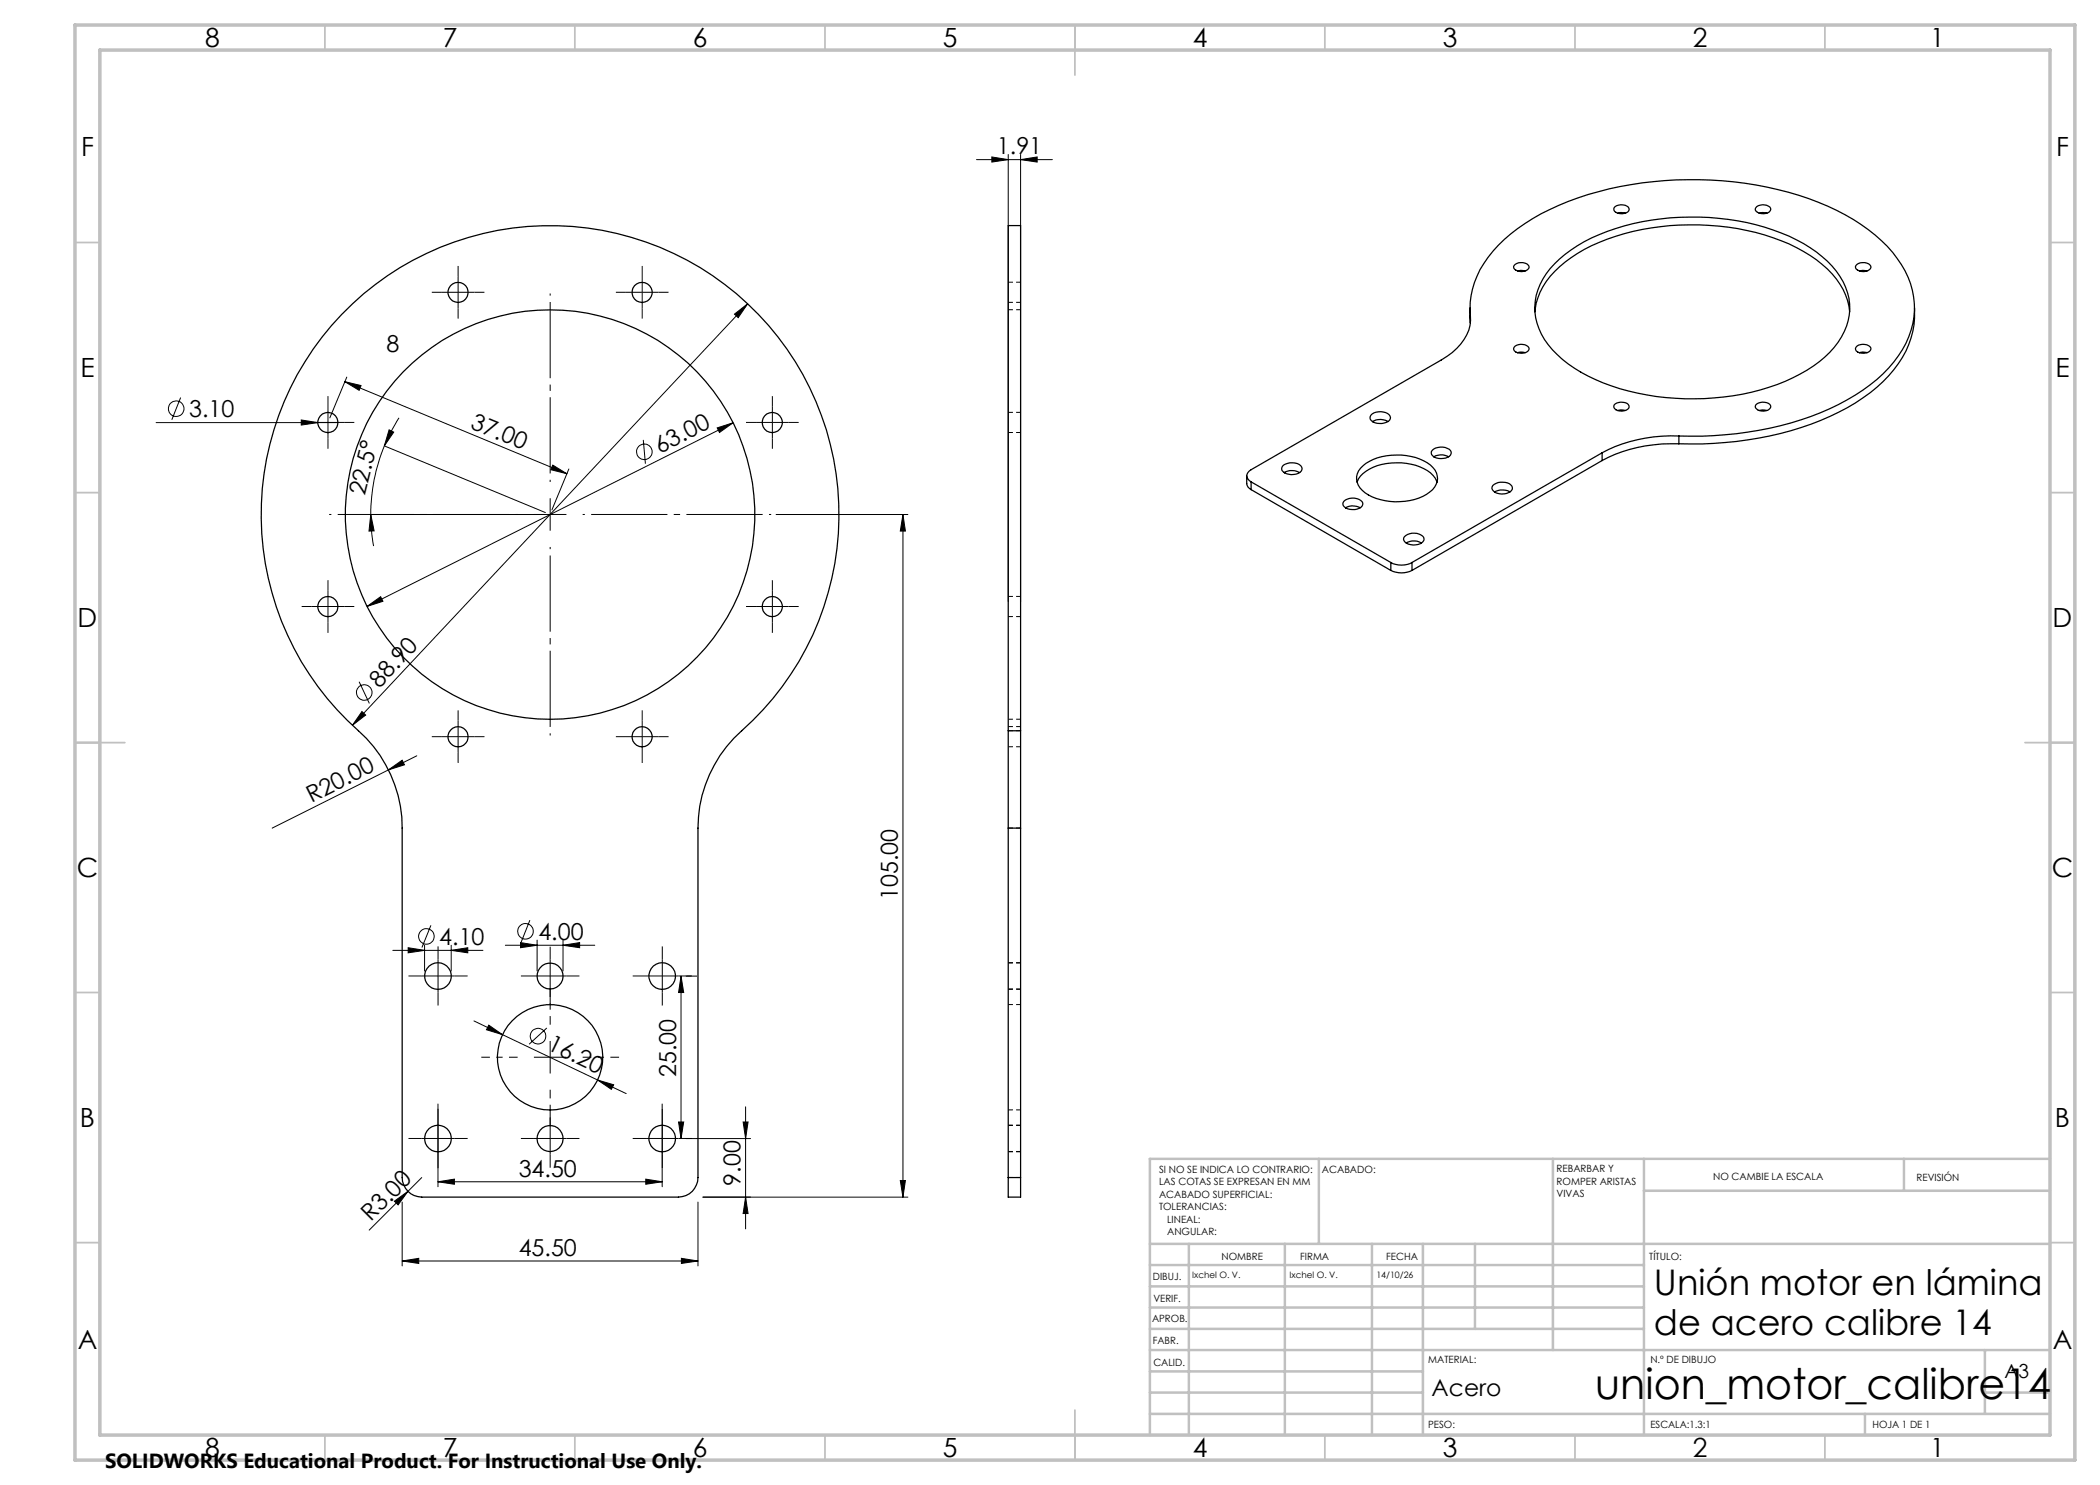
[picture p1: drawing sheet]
<svg xmlns="http://www.w3.org/2000/svg" width="420mm" height="297mm" viewBox="0 0 420 297" stroke-linecap="round" stroke-linejoin="round" font-family="sans-serif">
<g fill="none" stroke="#000" stroke-width=".25">
<path d="M302.8 53.1a2.05 2.05 0 0 1 3 .1 1.18 1.18 0 0 1-1.4 1.1h-.4a1.23 1.23 0 0 1-1.3-1zM303.5 54.2l.7-.1 .8 .1M310.9 52.7a30.2 30.2 0 0 1 13.9-7.5 51.1 51.1 0 0 1 33 2 22.6 22.6 0 0 1 10.8 9.1 11.4 11.4 0 0 1-1.7 13.2 29.1 29.1 0 0 1-14.9 8.5 51.4 51.4 0 0 1-32.9-2.1 21.8 21.8 0 0 1-10.8-9.1 11.7 11.7 0 0 1 2.6-14.1zM323 41.3a2.1 2.1 0 0 1 2.8 .4 .84 .84 0 0 1-1 1l-.4 .1a1.36 1.36 0 0 1-1.6-1zM323.5 42.6l.7-.1 .8 .1M351.4 41.3a2.1 2.1 0 0 1 2.7 .4 1.14 1.14 0 0 1-1.4 1.1 1.42 1.42 0 0 1-1.7-1zM351.8 42.6l.7-.1 .9 .1M371.2 53.1a2.05 2.05 0 0 1 3 .1 1.18 1.18 0 0 1-1.5 1.1h-.4a1.23 1.23 0 0 1-1.2-1zM371.9 54.2l.6-.1 .9 .1M68.3 62.9a57.8 57.8 0 0 1 83.4 0 57.8 57.8 0 0 1-3.4 83.3 26 26 0 0 0-8.7 19.4v69.9a3.9 3.9 0 0 1-3.9 3.9h-51.4a4 4 0 0 1-3.9-3.9v-69.9a26 26 0 0 0-8.7-19.4 57.8 57.8 0 0 1-3.4-83.3zM294 61.6l.1 3M294.1 63.1a8.6 8.6 0 0 1-3.7 7.4l-2.1 1.5-38.1 21.9a1.28 1.28 0 0 0-.9 1.3 1.28 1.28 0 0 0 .9 1.2"/>
<path d="M294.1 63.1a17.5 17.5 0 0 1 5.6-14.1 43 43 0 0 1 20-10.7 72.9 72.9 0 0 1 44 2.2 37.2 37.2 0 0 1 14.8 10 16.2 16.2 0 0 1 3.2 16.9 25.3 25.3 0 0 1-10.6 11.6 60.6 60.6 0 0 1-28.4 8.1l-6.9 .1M294.1 63.1v1.4M303 69.2a2.12 2.12 0 0 1 2.8 .4 1.14 1.14 0 0 1-1.4 1.1 1.34 1.34 0 0 1-1.7-1zM303.5 70.6l.7-.2 .8 .2M307 62.4a14.1 14.1 0 0 1 6-10 38.5 38.5 0 0 1 19.2-7.1 49.1 49.1 0 0 1 27.1 4.2 19.6 19.6 0 0 1 9.8 9.5 10.2 10.2 0 0 1 .8 3.4M371.4 69.2a2.12 2.12 0 0 1 2.8 .4 1.14 1.14 0 0 1-1.5 1.1 1.34 1.34 0 0 1-1.6-1zM371.9 70.6l.6-.2 .9 .2M382.9 61.6a18.4 18.4 0 0 1-6.3 14.7 45.9 45.9 0 0 1-20.5 10.4 73.6 73.6 0 0 1-20.3 2.1M249.3 95.2v1.5a1.49 1.49 0 0 0 .9 1.2M250.2 96.4l28 16.1M250.2 96.4v1.5M250.2 97.9l28 16.2"/>
<path d="M256.5 93.2a2.82 2.82 0 0 1 3.8 .2 1.11 1.11 0 0 1-1.1 1.4 2.3 2.3 0 0 1-2.9-1zM256.8 94.5a3.3 3.3 0 0 1 3.1 0M271.4 96.4a5.7 5.7 0 0 1 4-3.3 12.3 12.3 0 0 1 10.7 1.5 3.8 3.8 0 0 1 1.3 1.8M272.1 93.7a10.1 10.1 0 0 1 8.2-2.7 9.6 9.6 0 0 1 6.3 2.5 3.1 3.1 0 0 1-.7 4.9 12.2 12.2 0 0 1-12.9 .2 3.2 3.2 0 0 1-.9-4.9zM274.4 82.8a2.81 2.81 0 0 1 3.6 .4 1.07 1.07 0 0 1-1.1 1.4 2.25 2.25 0 0 1-2.9-1l.2-.6zM274.5 84.3a3 3 0 0 1 3.1 0M286.5 90.1a2.83 2.83 0 0 1 3.6 0 1.04 1.04 0 0 1-1 1.5l-.4 .1a2.04 2.04 0 0 1-2.5-1.1zM286.8 91.4l.8-.4a2.84 2.84 0 0 1 2.1 .4M298.6 97.1a2.86 2.86 0 0 1 3.8 .2 1.16 1.16 0 0 1-1.1 1.4 2.3 2.3 0 0 1-2.9-1zM298.9 98.4a3.2 3.2 0 0 1 3.1 0M320.4 90.6l-38 21.9M320.4 90.6v1.5"/>
<path d="M320.4 92.1l-38 22M322.8 81a2.05 2.05 0 0 1 3 .1 1.12 1.12 0 0 1-1.4 1.1 1.34 1.34 0 0 1-1.6-1zM323.5 82.1l.7-.1 .8 .1M335.8 87.2a30 30 0 0 0-15.4 3.4M335.8 88.8a30 30 0 0 0-15.4 3.3M335.8 87.2v1.6M351.4 80.8a2.1 2.1 0 0 1 2.7 .3 1.18 1.18 0 0 1-1.4 1.1 1.4 1.4 0 0 1-1.7-1zM351.8 82.1l.7-.1 .9 .1M268.8 100.3a2.58 2.58 0 0 1 3.8 .3 1.39 1.39 0 0 1-1.6 1.3h-.5a1.77 1.77 0 0 1-1.9-1.1zM269.1 101.6a2.97 2.97 0 0 1 3 0M278.2 112.5a4.5 4.5 0 0 0 4.2 0M278.2 114.1a4.8 4.8 0 0 0 4.2 0"/>
<path d="M278.2 112.5v1.6M280.9 107.3a2.81 2.81 0 0 1 3.8 .2 1.16 1.16 0 0 1-1.1 1.4 2.3 2.3 0 0 1-2.9-1zM281.2 108.6a3.2 3.2 0 0 1 3.1 0M282.4 112.5v1.6M201.6 146.2v-101.1h2.5v101.1M201.6 146.2v19.4M201.6 146.2h2.5M204.1 146.2v19.4M201.6 165.6h2.5M201.6 165.6v69.9M204.1 165.6v69.9M201.6 235.5v3.9h2.5v-3.9"/>
<path d="M201.6 235.5h2.5"/>
<circle cx="91.6" cy="58.5" r="2.02"/>
<circle cx="128.4" cy="58.5" r="2.02"/>
<circle cx="65.6" cy="84.5" r="2.02"/>
<circle cx="154.4" cy="84.5" r="2.02"/>
<circle cx="110" cy="102.9" r="41"/>
<circle cx="65.6" cy="121.3" r="2.01"/>
<circle cx="154.5" cy="121.3" r="2.01"/>
<circle cx="91.6" cy="147.4" r="2.01"/>
<circle cx="128.4" cy="147.4" r="2.01"/>
<circle cx="87.6" cy="195.2" r="2.66"/>
<circle cx="110" cy="195.2" r="2.59"/>
<circle cx="132.4" cy="195.2" r="2.66"/>
<circle cx="110" cy="211.5" r="10.5"/>
<circle cx="87.6" cy="227.7" r="2.66"/>
<circle cx="110" cy="227.7" r="2.6"/>
<circle cx="132.4" cy="227.7" r="2.66"/>
</g>
<g fill="none" stroke="#000" stroke-width=".2" stroke-dasharray="1.3 .6" stroke-dashoffset=".3" stroke-linecap="butt">
<path d="M204.1 56.4h-2.4M201.7 60.5h2.4M204.1 61.9h-2.4M201.7 86.5h2.4M204.1 82.5h-2.4M204.1 119.3h-2.4M201.7 123.3h2.4M201.7 143.8h2.4M201.7 149.3h2.4M204.1 146.1h-2.4M204.1 145.3h-2.4M201.7 165.6h2.4"/>
<path d="M201.7 197.9h2.4M201.7 197.8h2.4M204.1 192.5h-2.4M204.1 192.6h-2.4M204.1 200.9h-2.4M201.7 230.4h2.4M201.7 222h2.4M201.7 230.3h2.4M204.1 235.5h-2.4M204.1 225h-2.4M204.1 225.1h-2.4"/>
</g>
<g fill="none" stroke="#000" stroke-width=".2">
<path d="M195.3 31.9h15.2M198.4 31.4l3.2 .5-3.2 .5zM201.6 30.9v89.4M204.1 31.9l3.3-.5v1zM204.1 30.9v89.4M36.1 79.5l-1.7 4.5M69 76.3l3.2 .8-.4 1zM69 76.3l44.4 18.5M69.4 75.4l-3.4 8.2M146.9 62.8l2.6-2.1-1.9 2.8zM149.5 60.7l-79 84.4M31.2 84.5h36.4"/>
<path d="M60.3 84l3.3 .5-3.3 .5zM76.9 89.2a35.4 35.4 0 0 0-2.7 13.7M76.9 89.2l32.2 13.3M77.8 86l.9 .4-1.8 2.8zM79.8 83.6l-1.6 2.7-1.3 2.9M110.6 93l2.8 1.8-3.2-.9zM113.8 93.8l-3.4 8.2M128.7 88l.4 4.7M143.4 85.6l3.2-1-2.7 1.9zM146.6 84.6l-73.2 36.7M74.2 102.9l.6 3.3h-1zM74.2 102.9v2.4l.5 3.9"/>
<path d="M74.2 102.9h34.8M155.2 102.9h26.4M180.6 102.9l.5 3.3h-1zM180.6 102.9v136.5M71.8 136.3l2.1 4.4M73.4 121.3l2.7-2 .5 1zM72.4 142.3l.7 .7-2.6 2.1zM77.7 154l2.7-2 .5 1zM77.7 154l-23.3 11.6M83.4 151.2l-5.7 2.8M78.6 190.1h18M81.6 189.5l3.3 .6-3.3 .5z"/>
<path d="M84.9 189.1v5.1M86.2 185.1l-1.8 4.4M90.2 190.1l3.4-.6v1.1zM90.2 189.1v5.1M101.1 189.1h17.9M104.1 188.5l3.3 .6-3.3 .4zM106 184l-1.8 4.5M107.4 188v6.2M112.6 189.1l3.3-.6v1zM112.6 188v6.2M136.2 195.2l.5 3.3h-1zM136.2 195.2v32.5"/>
<path d="M137.2 195.2h2.1M94.8 204.2l5.7 2.7M97.8 205l2.7 1.9-3.2-1zM100.5 206.9l24.7 11.8M109.4 205.6l-3.6 3.2M119.5 216l3.2 1-.4 .9zM84.3 235.5l-10.5 10.5M87.6 236.4l3.3-.6v1.1zM87.6 220.8v16.5M87.6 236.4h44.8M129.2 235.8l3.2 .6-3.2 .5zM132.4 220.8v16.5"/>
<path d="M135.7 224.4h1l-.5 3.3zM137.2 227.7h12.9M140.6 239.4h41M148.6 224.4h1l-.5 3.3zM149.1 239.4l.5 3.3h-1zM149.1 221.4v24.4M180.1 236.1h1l-.5 3.3zM78.9 240.2l2.7-1.9-2 2.7zM80.4 252.2l3.3-.5v1zM80.4 240.4v12.8M80.4 252.2h59.2M136.3 251.7l3.3 .5-3.3 .5z"/>
<path d="M139.6 240.4v12.8"/>
<circle cx="35.2" cy="81.7" r="1.56"/>
<circle cx="128.9" cy="90.4" r="1.55"/>
<circle cx="72.8" cy="138.5" r="1.56"/>
<circle cx="85.3" cy="187.3" r="1.55"/>
<circle cx="105.1" cy="186.3" r="1.55"/>
<circle cx="107.6" cy="207.2" r="1.56"/>
</g>
<g fill="none" stroke="#c0c0c0" stroke-width=".35">
<path d="M65 5v5M115 5v5M165 5v5M215 5v10M265 5v5M315 5v5M365 5v5M15 48.5h5M410 48.5h5M15 98.5h5M410 98.5h5M15 148.5h10"/>
<path d="M405 148.5h10M15 198.5h5M410 198.5h5M15 248.5h5M410 248.5h5M65 287v5M115 287v5M165 287v5M215 282v10M265 287v5M315 287v5M365 287v5"/>
</g>
<g fill="none" stroke="#c0c0c0" stroke-width=".5">
<path d="M263.8 231.8v17M310.6 231.8v38.2M328.8 231.8v55.2M328.8 238.2h81.2M380.8 231.8v6.4M410 231.8h-180v55.2M230 248.8h180M230 257.3h98.8M230 253h98.8M237.8 248.8v38.2M257 248.8v38.2M274.4 248.8v38.2"/>
<path d="M284.6 248.8v38.2M295 248.8v17M230 265.8h98.8M230 261.5h98.8M230 278.5h54.6M230 274.3h54.6M230 270h180M397 278.5h13M397 270v12.8M230 282.8h180M373 282.8v4.2"/>
</g>
<path d="M15 5h400v287h-400zM20 10h390v277h-390z" fill="none" stroke="#c0c0c0" stroke-width=".7"/>
<g fill="#000">
<path d="M198.4 31.4l3.2 .5-3.2 .5zM204.1 31.9l3.3-.5v1zM69 76.3l3.2 .8-.4 1zM146.9 62.8l2.6-2.1-1.9 2.8zM60.3 84l3.3 .5-3.3 .5zM77.8 86l.9 .4-1.8 2.8zM110.6 93l2.8 1.8-3.2-.9zM143.4 85.6l3.2-1-2.7 1.9zM74.2 102.9l.6 3.3h-1zM180.6 102.9l.5 3.3h-1zM73.4 121.3l2.7-2 .5 1zM72.4 142.3l.7 .7-2.6 2.1z"/>
<path d="M77.7 154l2.7-2 .5 1zM81.6 189.5l3.3 .6-3.3 .5zM90.2 190.1l3.4-.6v1.1zM104.1 188.5l3.3 .6-3.3 .4zM112.6 189.1l3.3-.6v1zM136.2 195.2l.5 3.3h-1zM97.8 205l2.7 1.9-3.2-1zM119.5 216l3.2 1-.4 .9zM78.9 240.2l2.7-1.9-2 2.7zM87.6 236.4l3.3-.6v1.1zM129.2 235.8l3.2 .6-3.2 .5zM135.7 224.4h1l-.5 3.3z"/>
<path d="M148.6 224.4h1l-.5 3.3zM149.1 239.4l.5 3.3h-1zM180.1 236.1h1l-.5 3.3zM80.4 252.2l3.3-.5v1zM136.3 251.7l3.3 .5-3.3 .5z"/>
</g>
<g fill="none" stroke="#000" stroke-width=".2" stroke-dasharray="15.2 1.3 1.3 1.3" stroke-linecap="butt">
<path d="M88.4 58.5h-2M91.6 58.5v-3.3M91.6 58.5h-3.2M91.6 58.5v3.2M91.6 58.5h3.3M91.6 55.2v-2M94.9 58.5h2M125.2 58.5h-2M128.4 58.5v-3.3M128.4 58.5h-3.2M128.4 58.5v3.2M128.4 58.5h3.3"/>
<path d="M128.4 55.2v-2M131.7 58.5h2M91.6 61.7v2M128.4 61.7v2M62.3 84.5h-2M65.6 84.5v-3.3M65.6 84.5h-3.3M65.6 84.5v3.2M65.6 84.5h3.2M65.6 81.2v-2M65.6 87.7v2.1M68.8 84.5h2.1"/>
<path d="M151.2 84.5h-2M154.5 84.5v-3.3M154.5 84.5h-3.3M154.5 84.5v3.2M154.5 84.5h3.2M154.5 81.2v-2M154.5 87.7v2.1M157.7 84.5h2M65.6 118.1v-2.1M110 102.9v-3.3M110 102.9h-3.2M110 102.9v3.2"/>
<path d="M110 102.9h3.3M154.5 118.1v-2.1M62.3 121.3h-2M65.6 121.3v-3.2M65.6 121.3h-3.3M65.6 121.3v3.3M65.6 121.3h3.2M65.6 124.6v2M68.8 121.3h2.1M151.2 121.3h-2M154.5 121.3v-3.2M154.5 121.3h-3.3"/>
<path d="M154.5 121.3v3.3M154.5 121.3h3.2M154.5 124.6v2M157.7 121.3h2M88.4 147.3h-2M91.6 147.3v-3.2M91.6 147.3h-3.2M91.6 147.3v3.3M91.6 147.3h3.3M91.6 144.1v-2M91.6 150.6v2M94.9 147.3h2"/>
<path d="M125.2 147.3h-2M128.4 147.3v-3.2M128.4 147.3h-3.2M128.4 147.3v3.3M128.4 147.3h3.3M128.4 144.1v-2M128.4 150.6v2M131.7 147.3h2M84.4 195.2h-2.7M87.6 195.2v-3.3M87.6 195.2h-3.2M87.6 195.2v3.2"/>
<path d="M87.6 195.2h3.3M87.6 191.9v-2.6M87.6 198.4v2.7M90.9 195.2h2.6M106.8 195.2h-2.6M110 195.2v-3.3M110 195.2h-3.2M110 195.2v3.2M110 195.2h3.3M110 191.9v-2.6M110 198.4v2.6M113.3 195.2h2.6"/>
<path d="M129.2 195.2h-2.7M132.5 195.2v-3.3M132.5 195.2h-3.3M132.5 195.2v3.2M132.5 195.2h3.2M132.5 191.9v-2.6M132.5 198.4v2.7M135.7 195.2h2.7M110 211.4v-3.2M110 211.4h-3.2M110 211.4v3.3M110 211.4h3.3"/>
<path d="M84.4 227.7h-2.7M87.6 227.7v-3.3M87.6 227.7h-3.2M87.6 227.7v3.2M87.6 227.7h3.3M87.6 224.4v-2.6M87.6 230.9v2.7M90.9 227.7h2.6M106.8 227.7h-2.6M110 227.7v-3.3M110 227.7h-3.2M110 227.7v3.2"/>
<path d="M110 227.7h3.3M110 224.4v-2.6M110 230.9v2.6M113.3 227.7h2.6M129.2 227.7h-2.7M132.5 227.7v-3.3M132.5 227.7h-3.3M132.5 227.7v3.2M132.5 227.7h3.2M132.5 224.4v-2.6M132.5 230.9v2.7M135.7 227.7h2.7"/>
</g>
<path d="M110 96.4v-37.7M103.5 102.9h-37.7M110 109.4v37.7M116.5 102.9h37.7" fill="none" stroke="#000" stroke-width=".2" stroke-dasharray="15.2 1.3 1.3 1.3" stroke-dashoffset="-1.7" stroke-linecap="butt"/>
<path d="M103.5 211.4h-7.2M110 204.9v-7.2M110 217.9v7.3M116.5 211.4h7.3" fill="none" stroke="#000" stroke-width=".2" stroke-dasharray="15.2 1.3 1.3 1.3" stroke-dashoffset="13.5" stroke-linecap="butt"/>
<text font-size="8.5" x="319" y="279.7">union_motor_calibre14</text>
<g font-size="7.1">
<text x="330.8" y="259">Unión motor en lámina</text>
<text x="330.8" y="267.1">de acero calibre 14</text>
</g>
<g font-size="5.3">
<text x="41" y="9.5">8</text>
<text x="88.5" y="9.5">7</text>
<text x="138.5" y="9.5">6</text>
<text x="188.5" y="9.5">5</text>
<text x="238.5" y="9.5">4</text>
<text x="288.5" y="9.5">3</text>
<text x="338.5" y="9.5">2</text>
<text x="386" y="9.5">1</text>
<text x="16.2" y="31.2">F</text>
<text x="411.2" y="31.2">F</text>
<text x="16.1" y="75.5">E</text>
<text x="411.1" y="75.5">E</text>
<text x="15.5" y="125.5">D</text>
<text x="410.5" y="125.5">D</text>
<text x="15.4" y="175.5">C</text>
<text x="410.4" y="175.5">C</text>
<text x="16" y="225.5">B</text>
<text x="411" y="225.5">B</text>
<text x="15.5" y="269.7">A</text>
<text x="410.5" y="269.7">A</text>
<text x="41" y="291.5">8</text>
<text x="88.5" y="291.5">7</text>
<text x="138.5" y="291.5">6</text>
<text x="188.5" y="291.5">5</text>
<text x="238.5" y="291.5">4</text>
<text x="288.5" y="291.5">3</text>
<text x="338.5" y="291.5">2</text>
<text x="386" y="291.5">1</text>
</g>
<g font-size="4.7">
<text x="199.4" y="30.9">1.91</text>
<text x="77.3" y="70.5">8</text>
<text x="37.8" y="83.4">3.10</text>
<text x="93.9" y="85.5" transform="rotate(22 93.9 85.5)">37.00</text>
<text x="131.9" y="90.7" transform="rotate(-27 131.9 90.7)">63.00</text>
<text x="72.9" y="99.2" transform="rotate(-76 72.9 99.2)">22.5°</text>
<text x="75.9" y="137.8" transform="rotate(-47 75.9 137.8)">88.90</text>
<text x="62.3" y="160.6" transform="rotate(-27 62.3 160.6)">R20.00</text>
<text x="179.6" y="180" transform="rotate(-90 179.6 180)">105.00</text>
<text x="87.9" y="189">4.10</text>
<text x="107.7" y="188">4.00</text>
<text x="109.2" y="209.9" transform="rotate(26 109.2 209.9)">16.20</text>
<text x="135.2" y="215.5" transform="rotate(-90 135.2 215.5)">25.00</text>
<text x="103.7" y="235.3">34.50</text>
<text x="148.1" y="237.1" transform="rotate(-90 148.1 237.1)">9.00</text>
<text x="74.2" y="244.5" transform="rotate(-45 74.2 244.5)">R3.00</text>
<text x="103.7" y="251.2">45.50</text>
<text x="286.3" y="279.2">Acero</text>
</g>
<text font-size="4.1" x="21" y="293.7">SOLIDWORKS Educational Product. For Instructional Use Only.</text>
<text font-size="3.9" x="400.9" y="275.5">A3</text>
<g font-size="2">
<text x="231.8" y="234.6">SI NO SE INDICA LO CONTRARIO:</text>
<text x="231.8" y="237.1">LAS COTAS SE EXPRESAN EN MM</text>
<text x="231.8" y="239.6">ACABADO SUPERFICIAL:</text>
<text x="264.4" y="234.6">ACABADO:</text>
<text x="311.3" y="234.5">REBARBAR Y</text>
<text x="311.3" y="237">ROMPER ARISTAS</text>
<text x="311.3" y="239.5">VIVAS</text>
<text x="342.6" y="236">NO CAMBIE LA ESCALA</text>
<text x="383.3" y="236.2">REVISIÓN</text>
<text x="231.8" y="242.1">TOLERANCIAS:</text>
<text x="233.4" y="244.6">LINEAL:</text>
<text x="233.4" y="247.1">ANGULAR:</text>
<text x="244.3" y="252">NOMBRE</text>
<text x="260" y="251.9">FIRMA</text>
<text x="277.2" y="251.9">FECHA</text>
<text x="329.9" y="251.9">TÍTULO:</text>
<text x="230.6" y="256.1">DIBUJ.</text>
<text x="230.7" y="260.3">VERIF.</text>
<text x="230.4" y="264.4">APROB.</text>
<text x="230.5" y="268.8">FABR.</text>
<text x="230.7" y="273.1">CALID.</text>
<text x="285.6" y="272.5">MATERIAL:</text>
<text x="330.1" y="272.5">N.º DE DIBUJO</text>
<text x="285.6" y="285.5">PESO:</text>
<text x="330.1" y="285.6">ESCALA:1.3:1</text>
<text x="374.5" y="285.6">HOJA 1 DE 1</text>
</g>
<g font-size="1.8">
<text x="238.4" y="255.6">Ixchel O. V.</text>
<text x="257.9" y="255.6">Ixchel O. V.</text>
<text x="275.3" y="255.6">14/10/26</text>
</g>
</svg>
